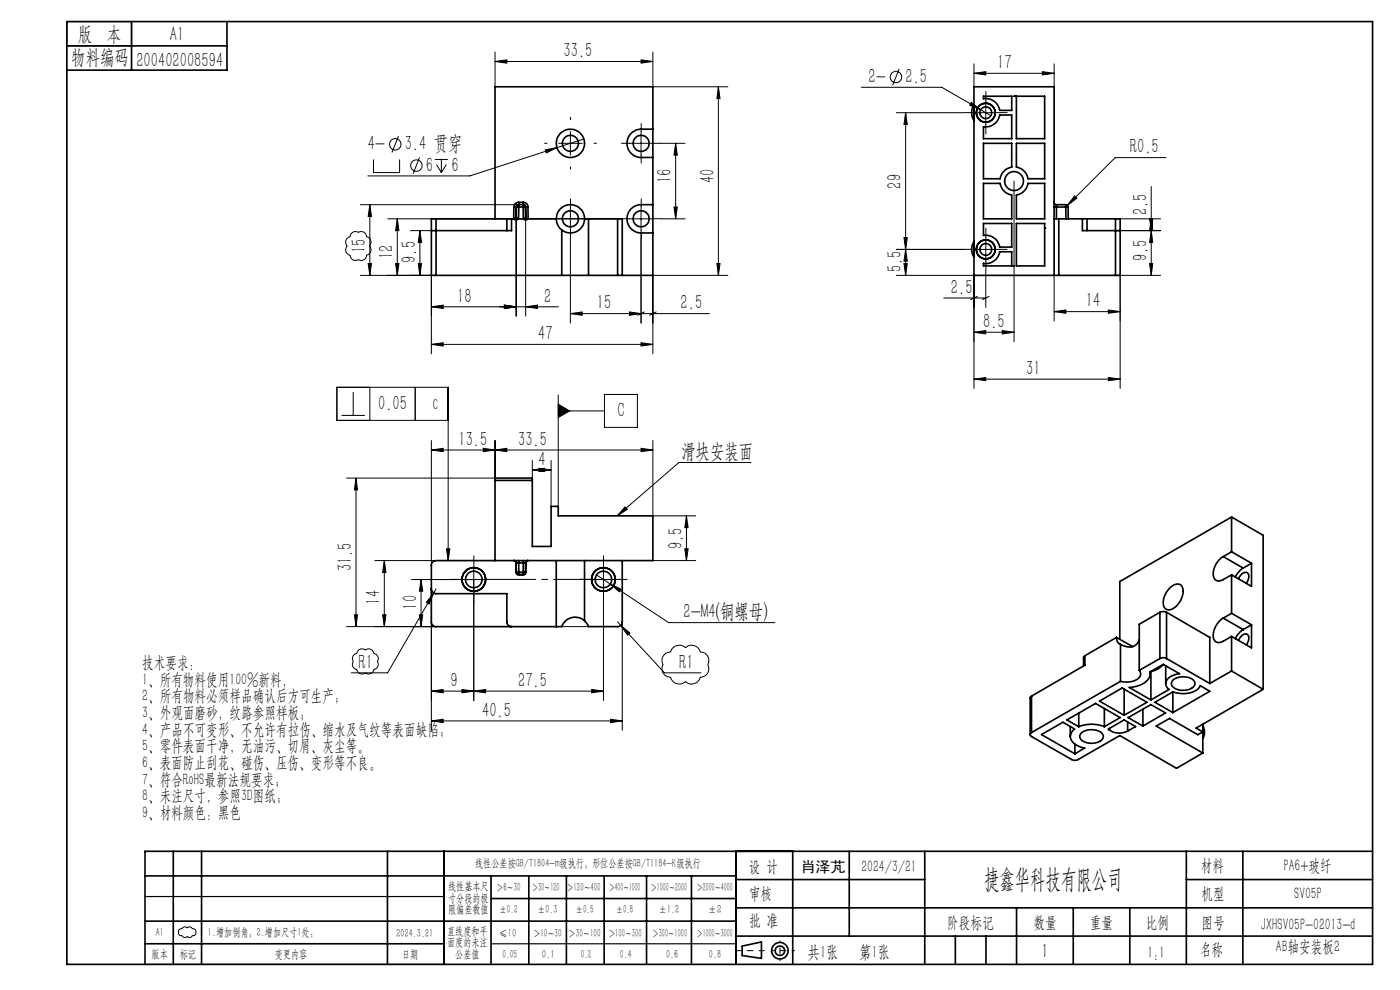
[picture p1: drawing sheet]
<svg xmlns="http://www.w3.org/2000/svg" width="297mm" height="210mm" viewBox="0 0 297 210" stroke-linecap="round" stroke-linejoin="round" font-family="sans-serif">
<g fill="none" stroke="#000" stroke-width=".21">
<path d="M105 13l2.5-.3v.7zM105 11v7.4M105 13h33.5M136 12.7l2.5 .3-2.5 .4zM138.5 11v7.4h15.9M152.4 18.4l.4 2.5h-.7zM152.4 18.4v40M182.7 18.5h17.1l8.2 4.8M190.7 14.6l-1.3 3.5M206.6 15.5l2.5-.3v.7zM206.6 13.5v4.9M206.6 15.5h17"/>
<path d="M221.1 15.2l2.5 .3-2.5 .4zM223.6 13.5v4.9M79.2 33.8v2.8h5.6v-2.8M84.5 28.9l-1.4 3.4M89 33.4l-1.4 3.5M92.3 33.8h2.7M92.6 34.9l1 1.7M93.6 33.8v2.8M94.7 34.9l-1.1 1.7M115.7 31.8l2.4-.5-2.2 1.1zM118.1 31.3l-18.4 6h-21.7M118.5 30.4h5"/>
<path d="M121 27.9v5M123.9 29.5l-5.8 1.8M133.5 30.4h5M136 27.9v5M140.2 30.4h5.1M143.3 30.4l.4 2.5h-.7zM143.3 30.4v16M190.1 23.9h14.5M192.1 23.9l.4 2.5h-.7zM192.1 23.9v34.5M206.1 21.7l1.9 1.6-2.3-1zM206.6 23.9h5"/>
<path d="M208 23.3l2.2 1.2M209.1 21.4v5M215.1 38.4v34.1M244.2 39.6v18.8M247.4 33.4h-10.8l-10.5 10.5M74.7 49.4a1.13 1.13 0 0 1 1.3-.1 1.1 1.1 0 0 1 1.8 .9 1.17 1.17 0 0 1 .6 2 1.19 1.19 0 0 1-.6 1.9 1.1 1.1 0 0 1-1.8 1h-.1a1.09 1.09 0 0 1-1.6-1 1.16 1.16 0 0 1-.6-1.9 1.14 1.14 0 0 1-.3-1.2 1.14 1.14 0 0 1 .9-.8zM76.4 58.4h16.1M76.4 43.4h33.6M78.1 55.9h.7l-.3 2.5zM78.5 43.4l.3 2.5h-.7zM78.5 43.4v15M82.3 46.4h49.5"/>
<path d="M83.9 55.9h.7l-.3 2.5zM84.3 46.4l.3 2.5h-.7zM84.3 46.4v12M87.1 48.9h5.4M88.7 55.9h.7l-.3 2.5zM89.1 48.9l.3 2.5h-.7zM89.1 48.9v9.5M91.5 58.4v16.7M109.1 46.1l.8 .7M109.5 45.9v21.2M109.9 46.1l-.8 .7M111.2 46.1l.7 .7"/>
<path d="M111.5 45.9v21.2M111.9 46.1l-.7 .7M121 50.6v17.9M121 43.9v5M133.5 46.4h5M136 43.9v5M136 49.4v19.1M140.2 46.4h5.1M143 43.9h.7l-.4 2.5zM152.1 55.9h.7l-.4 2.5zM154.4 58.4h-15.9v16.7M190.1 52.9h14.5"/>
<path d="M190.1 58.4h16.5v24M191.8 50.4h.7l-.4 2.5zM191.8 55.9h.7l-.4 2.5zM192.1 52.9l.4 2.5h-.7zM206.6 52.9h5M209.1 50.4v5M209.1 57.4v7.8M223.6 58.4v9.7M228 41.5l.5 .5-2.1 1.6zM236.6 46.4h9.6M236.6 48.9h9.6M236.6 58.4h9.6"/>
<path d="M237.6 58.4v24M243.9 46.4h.6l-.3 2.5zM243.9 55.9h.6l-.3 2.5zM244.2 46.4l.3 2.5h-.6zM244.2 48.9l.3 2.5h-.6zM91.5 73.1l2.5-.4v.7zM91.5 65.1l2.5-.4v.7zM91.5 65.1h27M91.5 73.1h47M107 64.7l2.5 .4-2.5 .3zM111.5 65.1l2.5-.4v.7zM121 66.5l2.5-.3v.7z"/>
<path d="M121 66.5h29.5M133.5 66.2l2.5 .3-2.5 .4zM136 72.7l2.5 .4-2.5 .3zM136.7 66.2l-1.4 .7M139.2 66.2l-1.4 .7M200.2 63.2h8.9M206.6 70.5l2.5-.4v.7zM206.6 70.5h8.5M207.3 62.9l-1.4 .7M209.8 62.9l-1.4 .7M212.6 70.1l2.5 .4-2.5 .3zM223.6 66.1l2.5-.4v.8z"/>
<path d="M223.6 66.1h14M235.1 65.7l2.5 .4-2.5 .4zM72.5 88.1h4.9M74.9 83.2v4.9M78.5 82.2v7M88.1 82.2v7M91.5 95.5l2.5-.4v.7zM91.5 93.4v26.5M91.5 95.5h47M95.1 89.2h-23.6v-7h23.6v36.7M102.5 95.1l2.5 .4-2.5 .3zM105 95.5l2.5-.4v.7z"/>
<path d="M105 93.4v8.5M112.9 99.7l2.5-.4v.7zM112.9 97.7v4.2M112.9 99.7h4M114.4 99.3l2.5 .4-2.5 .3zM116.9 97.7v9.7M118.4 87.2h9.8M118.4 83.8v23.6M118.4 85.8l2.5 1.4-2.5 1.4zM128.2 83.7h7v7h-7zM136 95.1l2.5 .4-2.5 .3zM138.5 93.4v16h9.1"/>
<path d="M159.3 98.1h-15.3l-13 11.3M206.6 80.4h31M206.6 80.4l2.5-.3v.6zM235.1 80.1l2.5 .3-2.5 .3zM73.5 101.4h31.5M75.5 101.4l.3 2.5h-.6zM75.5 101.4v31.5M79.5 118.9h25.5M81.5 118.9v14M81.5 118.9l.4 2.5h-.7zM94.7 116.4h.7l-.3 2.5zM132.6 107.5l.5 .5-2.1 1.4z"/>
<path d="M138.5 118.9h9.1M145.3 116.4h.7l-.4 2.5zM145.6 109.4l.4 2.5h-.7zM145.6 109.4v9.5M73.5 132.9h51.3M75.1 138.8l.6-.2a1.1 1.1 0 0 1 1.8-.7 1.1 1.1 0 0 1 1.8 .7l.3 .1a1 1 0 0 1 .4 1.6l.1 .1a1.07 1.07 0 0 1-.8 1.6 1.11 1.11 0 0 1-1.8 .7 1.12 1.12 0 0 1-1.8-.7 1.05 1.05 0 0 1-.7-1.7 1.05 1.05 0 0 1 .1-1.5zM75.2 130.4h.6l-.3 2.5zM81.2 130.4h.7l-.4 2.5zM87.3 122.9h15.7M89 130.4h.7l-.4 2.5zM89.3 122.9l.4 2.5h-.7zM89.3 122.9v10"/>
<path d="M91.5 124.9v30M92 125.8l-.9 2.3-.6-.3zM92 125.8l-9.8 16.9h-7.7M92.5 124.9l-.5 .9M100.5 120.4v28.2M125.5 122.9h5M126.5 121.9l15.4 10.2h22.5M128 120.4v5M128 127.9v20.7M129.5 123.9l2.3 1.1-.4 .5zM131 131.9l.7 .8M131.7 132.7l1.9 1.6-.5 .4z"/>
<path d="M131.7 132.7l9.3 10h7.7M132 131.9v23M141 138.7l.7-.3 .6-.1a1.88 1.88 0 0 1 3.1-.9 1.88 1.88 0 0 1 3.2 .9 1.78 1.78 0 0 1 1.5 2.7 1.76 1.76 0 0 1-1.5 2.6 1.88 1.88 0 0 1-3.2 1 1.88 1.88 0 0 1-3.1-1 1.76 1.76 0 0 1-1.6-2.6l-.2-.4a1.83 1.83 0 0 1 .5-1.9zM91.5 146.6l2.5-.3v.7zM91.5 152.9l2.5-.3v.7zM91.5 152.9h40.5M98 146.3l2.5 .3-2.5 .4zM100.5 146.6l2.5-.3v.7zM125.5 146.3l2.5 .3-2.5 .4zM128 146.6h-36.5M129.5 152.6l2.5 .3-2.5 .4zM38 197.2l.6-.2a.73 .73 0 0 1 1.2-.2 .77 .77 0 0 1 1.1 .2 .78 .78 0 0 1 .7 .9 .78 .78 0 0 1-.9 .7 .65 .65 0 0 1-1 0 .75 .75 0 0 1-1.2-.1 .76 .76 0 0 1-.6-.5 .76 .76 0 0 1 .1-.8z"/>
<circle cx="190.1" cy="16.3" r="1.2"/>
<circle cx="83.8" cy="30.6" r="1.21"/>
<circle cx="88.3" cy="35.1" r="1.21"/>
</g>
<g fill="none" stroke="#000" stroke-width=".35">
<path d="M14.2 4.6h277v200h-277zM14.2 9.7h34M27.9 4.6v10.3M48.2 4.6v10.3h-34M206.6 18.4h17v40h-17zM138.5 27.4h-2.5a3 3 0 0 0-3 3 3 3 0 0 0 3 3h2.5M206.6 22.3a3 3 0 0 0 0 3.3M208.6 26.9a3.1 3.1 0 0 0 3.5-2.5h2.5v5h-6zM208.6 38.9h3.6a3.1 3.1 0 0 0 2.4 2.5v5h-6zM208.6 20.4h6v3h-2.5a3.1 3.1 0 0 0-3.5-2.5zM208.6 30.4h6v5a3.1 3.1 0 0 0-2.4 2.5h-3.6zM215.1 20.4h6.5v9h-6v-9"/>
<path d="M215.6 30.4h6v7.5h-3.5a3.1 3.1 0 0 0-2.5-2.5zM92.5 46.4h-1v12h1M92.5 46.4v12M92.5 46.4h15M92.5 58.4h26.7M105 46.4v-28h33.5v40h-6.5M107.5 46.4h1M107.5 46.4v2.5M108.5 46.4v2.5h-17M108.5 46.4h9.5M109 43.9h.5M109 43.9v2.5"/>
<path d="M109.5 43.9h.1M109.5 43.9v2.5M109.5 43.9h.6M110 43.4l-.3 .1-.2 .4M110 42.9v.5M110 42.9a1.03 1.03 0 0 0-1 1M110 43.4h1M110 42.9h1M110.1 43.4l-.3 .1-.3 .4M110.1 43.4v.5M110.1 43.9l-.1 2.5M110.1 43.9h.9"/>
<path d="M111 43.9h.5M111 43.4v.5M111 43.4l.3 .1 .2 .4M111 43.9v2.5M111 42.9v.5M111 42.9a.96 .96 0 0 1 1 1M111.5 43.9h.1M111.5 43.9v2.5v-2.5M112 43.9h-.5M112 43.9v2.5M118 46.4a3.1 3.1 0 0 0 1.2 2.4M118 46.4a3 3 0 0 1 3-3 3 3 0 0 1 3 3"/>
<path d="M119.2 58.4h5.6M119.2 48.8v9.6M124 46.4a2.98 2.98 0 0 1-1.7 2.7 2.98 2.98 0 0 1-3.1-.3M124 46.4h.8M124.8 46.4v12M124.8 46.4h6.2M124.8 58.4h6.2M131 46.4h1v12M131 58.4h1M131 46.4v12M138.5 43.4h-2.5a3 3 0 0 0-3 3 3 3 0 0 0 3 3h2.5M206.6 51.3a3 3 0 0 0 0 3.3"/>
<path d="M208.6 47.4h6v5h-2.5a3.1 3.1 0 0 0-3.5-2.5zM214.6 56.4v-3h-2.5a3.1 3.1 0 0 1-3.5 2.5v.5h6.5M215.6 41.4a3.1 3.1 0 0 0 2.5-2.5h3.5v7.5h-6zM215.6 47.4h6v9h-6zM221.6 48.4h.1M223.6 46.4h1M223.6 58.4h1M223.6 43.9h.5M223.6 42.9l.2 .4 .3 .1M224.1 43.4v.5M224.1 43.9h2M224.1 43.4h2"/>
<path d="M224.1 43.9v2.5M224.6 46.4h5M224.6 58.4h12M224.6 46.4v12M226.1 43.9h.5M226.1 43.4v.5M226.1 43.4l.3 .2 .2 .3M226.1 43.9v2.5M226.6 43.9v2.5M229.6 46.4h1M229.6 46.4v2.5h8M230.6 46.4h6"/>
<path d="M230.6 46.4v2.5M236.6 46.4h1v12h-1M236.6 46.4v12M105 101.9v-.5h7.9v.5M105 101.9v17M105 101.9h7.9M109.5 119.4l-.1-.3-.4-.2 .4 .2 .1 .3M109.5 119.4h.1M109.5 119.4v2M109.5 119.4h.5M110 118.9v.5M110 119.4h1"/>
<path d="M110 119.4l.1 2M111 119.4h.5M111 118.9v.5M111 119.4v2M111.5 119.4h.1M111.5 119.4v2M112 118.9l-.3 .2-.2 .3M112.9 101.9v14h4v-8.5h1.5v2h20.1v9.5h-46a1.02 1.02 0 0 0-1 1v12a.96 .96 0 0 0 1 1h25.5M118 118.9v14M124 118.9v12.8M132 118.9v13a.96 .96 0 0 1-1 1h-6.2l-.8-1.2M259.5 118.1a4.2 4.2 0 0 0-1.9 4.6 1.25 1.25 0 0 0 1.9 .2l1.8-1"/>
<path d="M259.5 118.1l4.2 2.4M261.3 109.7l-23.7 13.7v12.2M261.3 109.7v7.3M261.3 117l-1.8 1.1M261.3 117l4.2 2.5M261.3 109.7l6.7 3.9v32.6M265.5 119.5v4.9l-4.2-2.5M265.5 119.5l-1.8 1M91.5 124.9a1.02 1.02 0 0 0 1 1h15v6a.96 .96 0 0 0 1 1M109.5 121.4l.2 .4 .3 .1M109.5 121.4h.6M109.5 121.4l.3 .4 .3 .1"/>
<path d="M109.5 121.4h.1M110 121.9h1M110.1 121.4v.5M110.1 121.4h.9M110.1 121.9h.9M110.1 121.9h-.1M111 121.4h.5M111 121.4v.5M111 121.9h.1M111.5 121.4l-.2 .4-.3 .1M111.5 121.4h.1M124 131.7a2.99 2.99 0 0 0-4.8 1.2h-1.2"/>
<path d="M230.2 139.1l-.3 .3v1.9M230.2 139.1v2l-11.4 6.6M236.9 135.2a1.31 1.31 0 0 0 .8 1.5M236.9 135.2l-6.7 3.9M236.9 135.2l3.4 2M237.7 136.7v7.8M241.7 135.7a2.25 2.25 0 0 1-3.4 1.3l-.6-.3M246.1 139.7l.5-.2 .9 .2M246.1 129.9l.7-.2 .7 .2M246.1 139.7l-4.4 2.5M246.1 129.9v9.8M246.1 129.9l-4.4 2.5v9.8"/>
<path d="M247.5 139.7l9.1 5.3M247.5 129.9v9.8M247.5 129.9l9.1 5.3v9.8M248.1 124.7l.2-.1a1.46 1.46 0 0 1 2.6 0 4.1 4.1 0 0 1-2.9 4.8 1.4 1.4 0 0 1-1.2-2l.6-1.6zM259.5 131.1a4.2 4.2 0 0 0-1.9 4.6 1.28 1.28 0 0 0 1.9 .3l1.8-1M259.5 131.1l4.2 2.5M261.3 121.9v8.2M261.3 135v7.3M261.3 130.1l-1.8 1M261.3 130.1l4.2 2.4M262.7 135.8a1.65 1.65 0 0 1 2-1.2l.2 .3v.6l-.5 1.3M262.7 122.8a1.65 1.65 0 0 1 2-1.3l.2 .4v.5l-.5 1.3"/>
<path d="M263.7 133.6l-.7 .5-.9 1.4M263.7 120.5l-1.2 1.1-.4 .8M265.5 132.5v4.9l-4.2-2.4M265.5 132.5l-1.8 1.1M218.8 155.4a.46 .46 0 0 0-.3 .4 .46 .46 0 0 0 .3 .4l8.6 5 .5 .1 .8-.2 8.9-5.1 12 7 5.6-3.3M218.8 147.7l-.3 .3v7.8M218.8 147.7v7.7M220.9 155.8l4.6-2.6 2.5 1.4a1.92 1.92 0 0 0-.9 1.9 1.92 1.92 0 0 0 1.4 1.6l1.6 .6-2.1 1.2zM227 154.1v2.1M228 157.8v2.1M228.8 154.2a7.2 7.2 0 0 1 5.5 0M228.8 154.2l-2.5-1.5 6.1-3.5 5.2 3-3.3 2"/>
<path d="M228.8 151.3v2.9M229.4 155.5a3.5 3.5 0 0 1 4.6 .3 1.33 1.33 0 0 1-1.2 1.7 3.2 3.2 0 0 1-3.7-.9 1 1 0 0 1 .3-1.1zM233.3 148.7l4.8-2.8 5.2 3.1-4.8 2.7zM234.3 150.3v3.9M235.3 154.8l-.2-.2 3.4-1.9 2.4 1.4-1.7 1M235.3 154.8a3.7 3.7 0 0 0 3.9 .3M235.3 154.5v.3M237.7 144.5l-18.9 10.9M238.5 146.2v5.5M239.2 153.1v2M239.3 152.2l4.9-2.7 3.1 1.7-4.8 2.8zM239.6 145.8a4.7 4.7 0 0 0 4.3-2.4v-.9l2.9-1.6 3.4 2a2.88 2.88 0 0 0-2.9 2.1 1.62 1.62 0 0 0 .7 1.3l-3.8 2.2z"/>
<path d="M241.7 142.2a1.38 1.38 0 0 1-1 2.2l-1.7 .3-1.3-.2M242.5 150.4v3.6M244 142.5v.5M244.2 142.4v6.1M245 149l3.8-2.3a5 5 0 0 0 5.8-1.1v-.2l2 1.2-7.8 4.6zM246.8 141l-1.2 .9-1.3 .5M247.3 141.2v3.8M248.8 146.7v4.5M248.8 144.2a3.4 3.4 0 0 1 4.6 .4 1.49 1.49 0 0 1-1.7 1.8 2.75 2.75 0 0 1-3.2-1.2v-.4zM255.2 153.9l.3 1.2a1.86 1.86 0 0 1-.3 1.5M255.2 153.6v6.1M261.3 142.3l-4.7 2.7"/>
<path d="M261.3 142.3l6.7 3.9M268 146.2l-14.2 8.2 1.4 .8-1.1 .6-6-3.4-2.8 1.6 9.9 5.7M30.8 195.4h125.4M30.8 185.8h125.4M36.8 180.6v24M42.8 180.6v24M82.2 180.6v24M94.2 180.6v24M104.2 185.8v18.8M104.2 190.6h52M112.2 185.8v18.8M120.2 185.8v18.8"/>
<path d="M128.2 185.8v18.8M137.2 185.8v18.8M146.7 185.8v18.8M156.2 180.6v24M156.2 186.6h40M156.2 198.6h135M156.2 192.6h135M168.2 180.6v24M180.2 180.6v18M196.2 180.6v24M202.7 198.6v6M209.2 198.6v6"/>
<path d="M215.7 192.6v12M227.7 192.6v12M239.7 192.6v12M251.7 186.6h39.5M251.7 180.6v24M263.7 180.6v24M291.2 180.6h-260.4v24M30.8 200.2h63.4M157.4 200.7l4.1-.9v3.5l-4.1-.6z"/>
<circle cx="121" cy="30.4" r="2.99"/>
<circle cx="121" cy="30.4" r="1.7"/>
<circle cx="136" cy="30.4" r="1.71"/>
<circle cx="209.1" cy="23.9" r="2.01"/>
<circle cx="209.1" cy="23.9" r="1.24"/>
<circle cx="215.1" cy="38.4" r="2.01"/>
<circle cx="121" cy="46.4" r="1.7"/>
<circle cx="136" cy="46.4" r="1.71"/>
<circle cx="209.1" cy="52.9" r="2.01"/>
<circle cx="209.1" cy="52.9" r="1.24"/>
<circle cx="100.5" cy="122.9" r="1.76"/>
<circle cx="100.5" cy="122.9" r="2.49"/>
<circle cx="128" cy="122.9" r="2.5"/>
<circle cx="128" cy="122.9" r="1.76"/>
<circle cx="165.5" cy="201.7" r="1.74"/>
<circle cx="165.5" cy="201.7" r="1"/>
</g>
<g fill="none" stroke="#000" stroke-width=".21" stroke-dasharray="15.2 1.3 1.3 1.3">
<path d="M116 30.4h-.5M121 25.4v-.5M121 35.4v.5M126 30.4h.5M133.5 30.4h-1.7M136 27.9v-1.7M136 32.9v1.7M138.5 30.4h1.7M206.6 23.9h-2M209.1 21.4v-2M209.1 26.4v2M211.6 23.9h2"/>
<path d="M118.5 46.4h-1.7M121 43.9v-1.7M121 48.9v1.7M123.5 46.4h1.7M133.5 46.4h-1.7M136 43.9v-1.7M136 48.9v1.7M138.5 46.4h1.7M206.6 52.9h-2M209.1 50.4v-2M209.1 55.4v2M211.6 52.9h2"/>
<path d="M98 122.9h-2.5M100.5 120.4v-2.5M100.5 125.4v2.5M125.5 122.9h-2.5M128 120.4v-2.5M128 125.4v2.5M130.5 122.9h2.5"/>
</g>
<path d="M103 122.9h25.1" fill="none" stroke="#000" stroke-width=".21" stroke-dasharray="15.2 1.3 1.3 1.3" stroke-dashoffset="4.6"/>
<path d="M162.1 201.7h-6" fill="none" stroke="#000" stroke-width=".21" stroke-dasharray="15.2 1.3 1.3 1.3" stroke-dashoffset="14.1"/>
<path d="M168.5 201.7h-4.8" fill="none" stroke="#000" stroke-width=".21" stroke-dasharray="15.2 1.3 1.3 1.3" stroke-dashoffset="14.7"/>
<path d="M165.5 199.6v4.2" fill="none" stroke="#000" stroke-width=".21" stroke-dasharray="15.2 1.3 1.3 1.3" stroke-dashoffset="15"/>
<path d="M14.2 4.6h13.7v5.1h-13.7zM30.8 190.2h63.4M30.8 204.6h63.4M104.2 200.2h52" fill="none" stroke="#000" stroke-width=".25"/>
<g fill="#000">
<path d="M115.7 31.8l.2 .6 2.2-1.1zM105 13l2.5-.3v.7zM136 12.7l2.5 .3-2.5 .4zM91.5 73.1l2.5-.4v.7zM136 72.7l2.5 .4-2.5 .3zM129.5 123.9l1.9 1.6 .4-.5zM112.9 99.7l2.5-.4v.7zM114.4 99.3l2.5 .4-2.5 .3zM92 125.8l-1.5 2 .6 .3zM131.7 132.7l1.4 2 .5-.4zM206.6 80.4l2.5-.3v.6zM235.1 80.1l2.5 .3-2.5 .3zM206.1 21.7l-.4 .6 2.3 1zM228 41.5l-1.6 2.1 2.1-1.6z"/>
<path d="M83.9 55.9h.7l-.3 2.5zM84.3 46.4l.3 2.5h-.7zM143 43.9h.7l-.4 2.5zM143.3 30.4l.4 2.5h-.7zM152.1 55.9h.7l-.4 2.5zM152.4 18.4l.4 2.5h-.7zM78.1 55.9h.7l-.3 2.5zM78.5 43.4l.3 2.5h-.7zM191.8 50.4h.7l-.4 2.5zM192.1 23.9l.4 2.5h-.7zM243.9 46.4h.6l-.3 2.5zM244.2 46.4l.3 2.5h-.6zM191.8 55.9h.7l-.4 2.5zM192.1 52.9l.4 2.5h-.7z"/>
<path d="M89.1 48.9l.3 2.5h-.7zM88.7 55.9h.7l-.3 2.5zM89.3 122.9l.4 2.5h-.7zM89 130.4h.7l-.4 2.5zM75.5 101.4l.3 2.5h-.6zM75.2 130.4h.6l-.3 2.5zM244.2 48.9l.3 2.5h-.6zM243.9 55.9h.6l-.3 2.5z"/>
<path d="M107 64.7l2.5 .4-2.5 .3zM91.5 65.1l2.5-.4v.7zM111.5 65.1l2.5-.4v.7zM107 64.7l2.5 .4-2.5 .3z"/>
<path d="M133.5 66.2l2.5 .3-2.5 .4zM121 66.5l2.5-.3v.7zM125.5 146.3l2.5 .3-2.5 .4zM100.5 146.6l2.5-.3v.7zM136 95.1l2.5 .4-2.5 .3zM105 95.5l2.5-.4v.7zM102.5 95.1l2.5 .4-2.5 .3zM91.5 95.5l2.5-.4v.7zM212.6 70.1l2.5 .4-2.5 .3zM206.6 70.5l2.5-.4v.7zM221.1 15.2l2.5 .3-2.5 .4zM206.6 15.5l2.5-.3v.7z"/>
<path d="M223.6 66.1l2.5-.4v.8zM235.1 65.7l2.5 .4-2.5 .4z"/>
<path d="M132.6 107.5l.5 .5-2.1 1.4zM94.7 116.4h.7l-.3 2.5zM118.4 85.8l2.5 1.4-2.5 1.4z"/>
<path d="M145.3 116.4h.7l-.4 2.5zM145.6 109.4l.4 2.5h-.7z"/>
<path d="M81.2 130.4h.7l-.4 2.5zM81.5 118.9l.4 2.5h-.7z"/>
<path d="M98 146.3l2.5 .3-2.5 .4zM91.5 146.6l2.5-.3v.7z"/>
<path d="M129.5 152.6l2.5 .3-2.5 .4zM91.5 152.9l2.5-.3v.7z"/>
</g>
<text font-size="5.6" x="208.8" y="188.3">捷鑫华科技有限公司</text>
<g font-size="4.4">
<text x="16.5" y="8.6">版 本</text>
<text x="36.1" y="8.6">A1</text>
<text x="15.1" y="13.7">物料编码</text>
<text x="28.9" y="14.2">200402008594</text>
<text x="119.6" y="12.1">33.5</text>
<text x="184.3" y="17.6">2-</text>
<text x="192.1" y="17.6">2.5</text>
<text x="211.6" y="14.7">17</text>
<text x="78.1" y="31.9">4-</text>
<text x="85.9" y="31.9">3.4 贯穿</text>
<text x="239.7" y="32.5">R0.5</text>
<text x="90.3" y="36.4">6</text>
<text x="95.8" y="36.4">6</text>
<text x="142.5" y="38.8" transform="rotate(-90 142.5 38.8)">16</text>
<text x="151.6" y="38.8" transform="rotate(-90 151.6 38.8)">40</text>
<text x="191.3" y="40" transform="rotate(-90 191.3 40)">29</text>
<text x="243.4" y="45.7" transform="rotate(-90 243.4 45.7)">2.5</text>
<text x="77.6" y="53.7" transform="rotate(-90 77.6 53.7)">15</text>
<text x="83.4" y="55" transform="rotate(-90 83.4 55)">12</text>
<text x="88.2" y="55.8" transform="rotate(-90 88.2 55.8)">9.5</text>
<text x="191.3" y="57.7" transform="rotate(-90 191.3 57.7)">5.5</text>
<text x="243.4" y="55.4" transform="rotate(-90 243.4 55.4)">9.5</text>
<text x="97" y="64.2">18</text>
<text x="115.4" y="64.2">2</text>
<text x="126.6" y="65.6">15</text>
<text x="144.4" y="65.6">2.5</text>
<text x="201.7" y="62.3">2.5</text>
<text x="230.3" y="65.2">14</text>
<text x="208.6" y="69.6">8.5</text>
<text x="114.2" y="72.2">47</text>
<text x="217.7" y="79.5">31</text>
<text x="80.2" y="86.9">0.05</text>
<text x="91.8" y="86.9">c</text>
<text x="131" y="88.4">C</text>
<text x="97.3" y="94.6">13.5</text>
<text x="109.9" y="94.6">33.5</text>
<text x="114.3" y="98.8">4</text>
<text x="144.5" y="97.2">滑块安装面</text>
<text x="144.8" y="116.6" transform="rotate(-90 144.8 116.6)">9.5</text>
<text x="74.7" y="121.2" transform="rotate(-90 74.7 121.2)">31.5</text>
<text x="80.7" y="128.2" transform="rotate(-90 80.7 128.2)">14</text>
<text x="88.5" y="129.3" transform="rotate(-90 88.5 129.3)">10</text>
<text x="145" y="131.2">2-M4(铜螺母)</text>
<text x="76.1" y="141.8">R1</text>
<text x="144.1" y="141.8">R1</text>
<text x="95.5" y="145.7">9</text>
<text x="109.9" y="145.7">27.5</text>
<text x="102.3" y="152">40.5</text>
<text x="221" y="203.2">1</text>
</g>
<g font-size="3.8">
<text x="171.3" y="203.2">共1张</text>
<text x="182.3" y="203.2">第1张</text>
</g>
<g font-size="3.5">
<text x="30.2" y="141.7">技术要求：</text>
<text x="30.2" y="145.3">1、所有物料使用100%新料，</text>
<text x="30.2" y="148.8">2、所有物料必须样品确认后方可生产；</text>
<text x="30.2" y="152.3">3、外观面磨砂，纹路参照样板；</text>
<text x="30.2" y="155.8">4、产品不可变形、不允许有拉伤、缩水及气纹等表面缺陷；</text>
<text x="30.2" y="159.4">5、零件表面干净，无油污、切屑、灰尘等。</text>
<text x="30.2" y="162.9">6、表面防止刮花、碰伤、压伤、变形等不良。</text>
<text x="30.2" y="166.4">7、符合RoHS最新法规要求；</text>
<text x="30.2" y="169.9">8、未注尺寸，参照3D图纸；</text>
<text x="30.2" y="173.5">9、材料颜色：黑色</text>
<text x="158.9" y="184.9">设 计</text>
<text x="182.7" y="184.9">2024/3/21</text>
<text x="254.7" y="184.7">材料</text>
<text x="272.4" y="184.7">PA6+玻纤</text>
<text x="158.9" y="190.8">审核</text>
<text x="254.9" y="190.7">机型</text>
<text x="274.6" y="190.8">SV05P</text>
<text x="158.9" y="196.5">批 准</text>
<text x="200.9" y="196.9">阶段标记</text>
<text x="219.3" y="196.9">数量</text>
<text x="231.2" y="196.9">重量</text>
<text x="243.1" y="196.9">比例</text>
<text x="254.9" y="196.9">图号</text>
<text x="267.5" y="197.3">JXHSV05P-02013-d</text>
<text x="243.4" y="203.2">1:1</text>
<text x="254.5" y="202.5">名称</text>
<text x="270.7" y="201.8">AB轴安装板2</text>
</g>
<text font-size="3.2" x="169.9" y="184.9">肖泽芃</text>
<g font-size="2.5">
<text x="100.8" y="184">线性公差按GB/T1804-m级执行；形位公差按GB/T1184-K级执行</text>
<text x="95.1" y="188.8">线性基本尺</text>
<text x="95.1" y="191.3">寸分段的极</text>
<text x="105.3" y="189.1">＞6～30</text>
<text x="112.9" y="189.1">＞30～120</text>
<text x="120.2" y="188.9">＞120～400</text>
<text x="129.2" y="188.9">＞400～1000</text>
<text x="138.1" y="189.1">＞1000～2000</text>
<text x="147.8" y="189.1">＞2000～4000</text>
<text x="95.1" y="193.8">限偏差数值</text>
<text x="105.9" y="193.8">±0.2</text>
<text x="114.1" y="193.8">±0.3</text>
<text x="122.2" y="193.8">±0.5</text>
<text x="130.7" y="193.8">±0.8</text>
<text x="139.8" y="193.8">±1.2</text>
<text x="150.2" y="193.8">±2</text>
<text x="32.2" y="203.2">版本</text>
<text x="33" y="198.6">A1</text>
<text x="38.1" y="203.2">标记</text>
<text x="44.1" y="198.6">1.增加倒角；2.增加尺寸1处；</text>
<text x="58.3" y="203.2">变更内容</text>
<text x="84.1" y="198.7">2024.3.21</text>
<text x="85.3" y="203.2">日期</text>
<text x="94.8" y="198.3">直线度和平</text>
<text x="94.8" y="200.7">面度的未注</text>
<text x="96.6" y="203.2">公差值</text>
<text x="105.9" y="198.7">≤10</text>
<text x="106.6" y="203.2">0.05</text>
<text x="113.2" y="198.7">＞10～30</text>
<text x="115" y="203.2">0.1</text>
<text x="120.6" y="198.7">＞30～100</text>
<text x="123.2" y="203.2">0.2</text>
<text x="129.1" y="198.7">＞100～300</text>
<text x="131.5" y="203.2">0.4</text>
<text x="138.4" y="198.7">＞300～1000</text>
<text x="141.3" y="203.2">0.6</text>
<text x="147.8" y="198.7">＞1000～3000</text>
<text x="150.4" y="203.2">0.8</text>
</g>
</svg>
